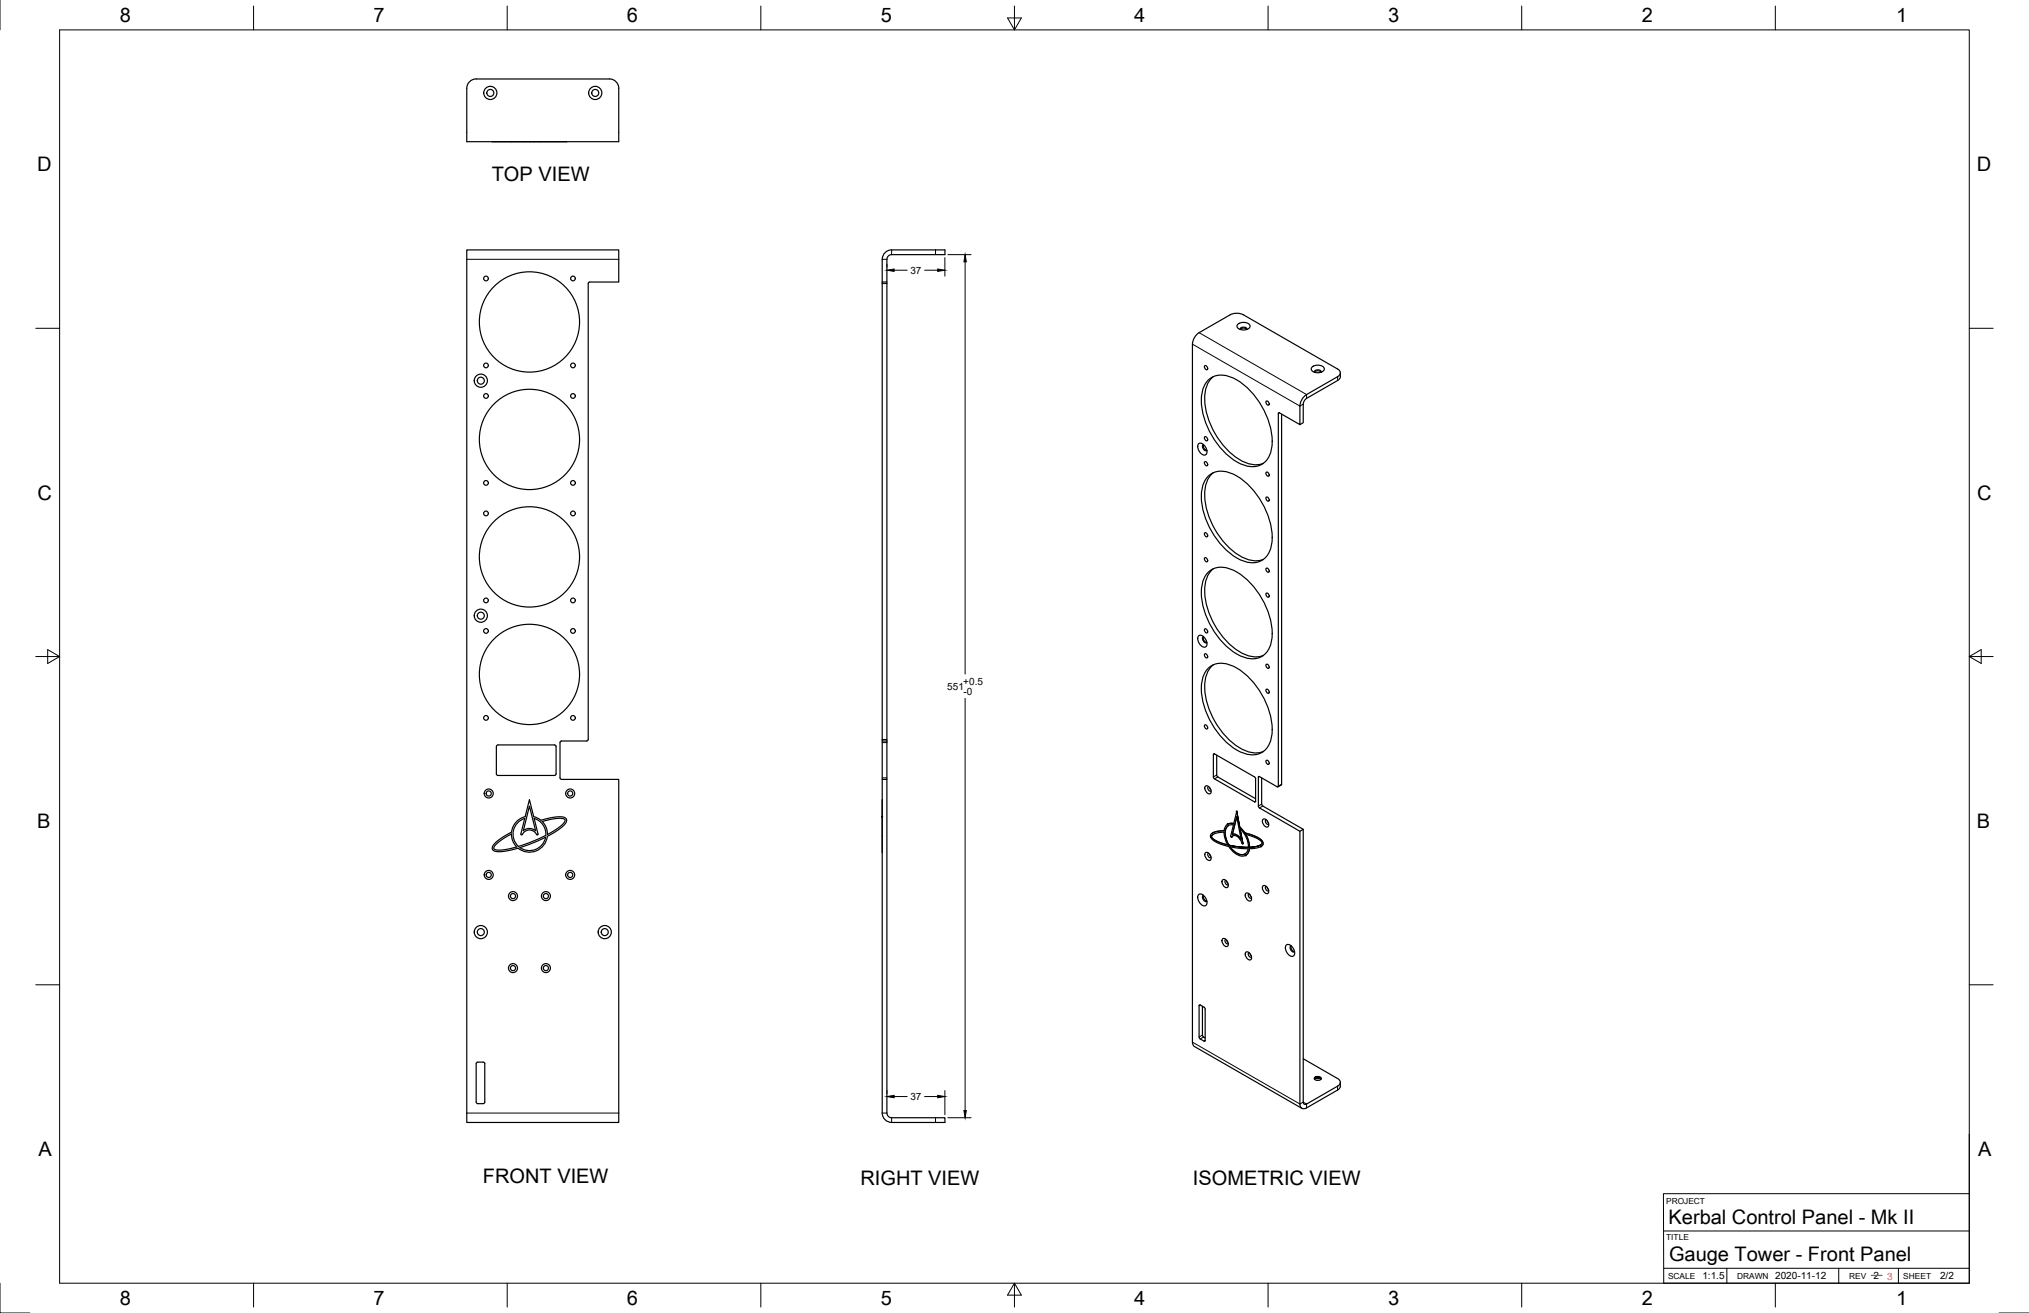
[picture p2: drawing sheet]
<svg xmlns="http://www.w3.org/2000/svg" width="864mm" height="559mm" viewBox="0 0 864 559" stroke-linecap="round" stroke-linejoin="round" font-family="sans-serif">
<!-- layer: Visible -->
<g fill="none" stroke="#000" stroke-width=".51">
<path d="M199.8 34.8l1.3-.9 1.6-.3h56.7a4 4 0 0 1 4 4v22.7h-64.7v-22.7l.3-1.6zM209.5 60.3h31.7M209.5 60.3h.1M241.2 60.3h.1M379.5 106.4h22.7v2h-22.7M379.5 106.3a4 4 0 0 0-4 4.1v9.6M379.5 108.4l-1 .2-.9 1.2-.1 10.2h-2M375.5 120v195.4h2M377.5 120v195.4M523.6 134a6.3 6.3 0 0 1 5.6 0l40.1 23.1a1.71 1.71 0 0 1 1.2 1.6 1.71 1.71 0 0 1-1.2 1.6M523.6 134l-13.2 7.6M526.8 138a3.8 3.8 0 0 1 5.2 .4 2.26 2.26 0 0 1-3 2l-1.7-.4a1.18 1.18 0 0 1-.5-2z"/>
<path d="M510.4 141.6a6.3 6.3 0 0 0-2.9 4.9v297l.2 1 .7 .9M512.8 155.6a1.03 1.03 0 0 1 1 .6 1.03 1.03 0 0 1-.2 1.2l-.9-1zM527.8 140.2a1.58 1.58 0 0 1 1.5-1 1.58 1.58 0 0 1 1.5 1 2.04 2.04 0 0 0-2.9 0M558.4 156.2a3.8 3.8 0 0 1 5.2 .4 2.26 2.26 0 0 1-3 2l-1.7-.4a1.18 1.18 0 0 1-.5-2zM559.4 158.4a1.58 1.58 0 0 1 1.5-1 1.58 1.58 0 0 1 1.5 1 2.04 2.04 0 0 0-2.9 0M570.5 158.7v1.6M513.9 162.2a8.8 8.8 0 0 1 11-1.3 32.4 32.4 0 0 1 16.5 28.7 8.6 8.6 0 0 1-9.1 9 23.9 23.9 0 0 1-15.6-11.7 29 29 0 0 1-5.1-19.8 10.4 10.4 0 0 1 2.3-4.9zM516.5 160.3a13.4 13.4 0 0 0-3.4 13.3 32.5 32.5 0 0 0 17 23.3 9.9 9.9 0 0 0 7.6 .3M539 170.7a1.03 1.03 0 0 1 1 .6 1.03 1.03 0 0 1-.2 1.2l-.9-1zM545.5 176.2v157.6M569.3 160.3l-13.2 7.6a6.3 6.3 0 0 0-2.8 4.9v7.9l-8.7-5-.5 .3v158.6l-.5 .2-7.9-4.3-.1 12.5 .5 .9M570.5 160.3l-.4 1-.8 .6-13.9 8.3-.7 1.8v7.9l-1.4 .8"/>
<path d="M510 189a2.26 2.26 0 0 1 3.3 1.6l.4 1.1a1.38 1.38 0 0 1-.5 1.9 1.38 1.38 0 0 1-1.9-.5 3.7 3.7 0 0 1-1.3-4.1zM512.8 185.9a1.03 1.03 0 0 1 1 .6 1.03 1.03 0 0 1-.2 1.1l-.9-.9zM512.8 196.5a1.03 1.03 0 0 1 1 .6 1.03 1.03 0 0 1-.2 1.2l-.9-1zM513.7 191.7a2 2 0 0 1-1.5-2.5 1.58 1.58 0 0 0-.1 1.8 1.58 1.58 0 0 0 1.6 .7M513.9 203.1a8.8 8.8 0 0 1 11-1.3 32.4 32.4 0 0 1 16.5 28.7 8.6 8.6 0 0 1-9.1 9 23.9 23.9 0 0 1-15.6-11.7 29 29 0 0 1-5.1-19.8 10.4 10.4 0 0 1 2.3-4.9zM516.5 201.1a13.4 13.4 0 0 0-3.4 13.3 32.5 32.5 0 0 0 17 23.3 9.9 9.9 0 0 0 7.6 .4M539 200.9a1.03 1.03 0 0 1 1 .6 1.03 1.03 0 0 1-.2 1.2l-.9-1zM539 211.5a1.03 1.03 0 0 1 1 .7 1.03 1.03 0 0 1-.2 1.1l-.9-.9zM512.8 226.7a1.03 1.03 0 0 1 1 .6 1.03 1.03 0 0 1-.2 1.2l-.9-1zM512.8 237.3a1.03 1.03 0 0 1 1 .7 1.03 1.03 0 0 1-.2 1.1l-.9-.9zM513.9 243.9a8.8 8.8 0 0 1 11-1.3 32.4 32.4 0 0 1 16.5 28.7 8.6 8.6 0 0 1-9.1 9.1 23.9 23.9 0 0 1-15.6-11.8 29 29 0 0 1-5.1-19.7 10.4 10.4 0 0 1 2.3-5zM516.5 242a13.4 13.4 0 0 0-3.4 13.3 32.5 32.5 0 0 0 17 23.3 9.9 9.9 0 0 0 7.6 .4"/>
<path d="M539 252.4a1.03 1.03 0 0 1 1 .6 1.03 1.03 0 0 1-.2 1.2l-.9-1zM539 241.8a1.03 1.03 0 0 1 1 .6 1.03 1.03 0 0 1-.2 1.2l-.9-1zM510 270.7a2.26 2.26 0 0 1 3.3 1.6l.4 1.2a1.38 1.38 0 0 1-.5 1.8 1.38 1.38 0 0 1-1.9-.4 3.7 3.7 0 0 1-1.3-4.2zM512 271l.2-.1a2.05 2.05 0 0 0 1.5 2.6 1.65 1.65 0 0 1-1.6-.7 1.65 1.65 0 0 1-.1-1.8zM512.8 267.6a1.03 1.03 0 0 1 1 .6 1.03 1.03 0 0 1-.2 1.2l-.9-1zM512.8 278.2a1.03 1.03 0 0 1 1 .7 1.03 1.03 0 0 1-.2 1.1l-.9-.9zM513.9 284.8a8.8 8.8 0 0 1 11-1.3 32.4 32.4 0 0 1 16.5 28.7 8.6 8.6 0 0 1-9.1 9 23.9 23.9 0 0 1-15.6-11.7 29 29 0 0 1-5.1-19.8 10.4 10.4 0 0 1 2.3-4.9zM516.5 282.9a13.4 13.4 0 0 0-3.4 13.3 32.5 32.5 0 0 0 17 23.3 9.9 9.9 0 0 0 7.6 .3M539 282.7a1.03 1.03 0 0 1 1 .6 1.03 1.03 0 0 1-.2 1.2l-.9-1zM539 293.3a1.03 1.03 0 0 1 1 .6 1.03 1.03 0 0 1-.2 1.2l-.9-1zM211.3 317.7v11.7M211.3 317.7l.6-.7 24.4 .1 .4 .6v11.7l-.7 .6h-24.1l-.6-.6"/>
<path d="M250.4 314.7l-.7 .7M250.4 314.7v-194l.6-.7h12.4v-13.6h-64.7v371.3h64.7v-146h-24.4l-.6-.7 .2-15.4 11.1-.2M375.5 315.4v158.3a4 4 0 0 0 4 4M377.5 315.4v16.3h-2M512.8 308.5a1.03 1.03 0 0 1 1 .6 1.03 1.03 0 0 1-.2 1.2l-.9-1zM377.5 331.7v142l.6 1.4 1.4 .6M513.1 334.6a2.04 2.04 0 0 1 2 1 2.04 2.04 0 0 1-.2 2.3 2.37 2.37 0 0 1-1.8-3.3zM514.4 334.8a1.11 1.11 0 0 0-.1 1.3 1.11 1.11 0 0 0 1.2 .5M514.8 335.2l.5 .8M517.9 321.4v8.4l.4 .9M518.3 330.7l16.1 9.2M534.4 331.5v9.5"/>
<path d="M534.4 331.5l-.4-.9-17.1-9.8-.4 .1-.1 9.8 .3 .6 17.3 10 .4-.3M537 331l.2 11.7 17.5 10.3-1.4 .8M539 323.6a1.03 1.03 0 0 1 1 .6 1.03 1.03 0 0 1-.2 1.1l-.9-.9zM545.5 333.8l-1.6 1.1M217.7 354.9a7.7 7.7 0 0 0 2.2 5.5l-6.6 1.4h-1.8l-1.3-.6 .3-1.1 1.4-1.5 5.8-3.7M222.7 353.5a4 4 0 0 1 5.3 0l-2.7-10.4-2.6 10.4M223.4 348.3l-1.7 6.7M223.4 348.3a7 7 0 0 0-2.7 11.9l6.6-2.4 5-2.3a7 7 0 0 0-5-7.2M223.5 347.6l1.8-7.3 1.9 7.3M227.2 347.6l1.6 .5a2.9 2.9 0 0 0 3.5 .4l3.2-.7 3.2-.2 1.7 .3 .8 1.1-.4 1.3-1.8 1.9-6 3.7a7.7 7.7 0 0 1-12.5 5.1l-3.8 .9-3.9 .6-2.3-.3-.9-.8 .2-1.5 1.6-1.8 6.3-4a7.7 7.7 0 0 1 5.8-6.5M227.4 348.3l1.6 6.6-.4 .4a3.6 3.6 0 0 0-3.2-2.1 3.6 3.6 0 0 0-3.3 2.1l-.4-.4M230.8 349.6l6.5-1.3 2.3 .1 .9 .6-.3 1-1.7 1.7-5.5 3.4a7.7 7.7 0 0 0-2.2-5.5z"/>
<path d="M232.2 356.3a7 7 0 0 1-10.9 4.4l4.8-1.7 6.1-2.7M375.5 347.6v15.1M375.5 347.6h.1M375.5 340.3v7.3M515.9 355.5l1.9-1 3.2-.4a11.4 11.4 0 0 0 1.5 5.5l-5.4-2-1.3-1.1zM516.4 355.1l-.7 .8 .6 1.1 2.5 1.4 3.7 1.2M521 353.5l-2.8 .3-1.8 .5-.9 .7-.3 .8 .3 .9 1.2 1.1 4.8 2.1a4.3 4.3 0 0 1 3.2 2.4 4.6 4.6 0 0 0 6 1.4l.7-1.1 .4-1.4M522.9 351.3a5.5 5.5 0 0 0-.6 7l.8 1.4M523.1 359.7l4.2 .7 4 .2-3.5-.1zM524.2 356.3h.1M524.2 356.2l-.4-.4 1.2-4.7a2.96 2.96 0 0 0-3.5 3.7l.4 2.4 1.2 2.5M524.3 356.2a2.07 2.07 0 0 1 3.4 .9l.9 1.8 .4-.1"/>
<path d="M524.3 356.2l-.1 .1M524.7 355.7l-.4 .5M525.1 350.5l-1.1-.1-1.4 .3M525.1 350.5a3.1 3.1 0 0 0-4.1 3l-3.1 .3-1.8 .7M526.4 347.6l-1.8 7.5M526.4 345.4l1.3 6.6zM526.4 347.6l1.8 9.6-1.5-1.7-1.1-.5-1 .1M526.4 345.4l-1.3 5.1M527.7 352l2.1 2.5M527.8 352.7l1.2 6.1-1.2-6.1M527.8 352.7a10.9 10.9 0 0 1 3.5 7.9M529 358.8l-.1 .2"/>
<path d="M536.1 343.9l17.2 9.9v116.1a1.74 1.74 0 0 0 .8 1.8 1.74 1.74 0 0 0 2-.2l13.2-7.6 1-.9 .2-.7M536.4 359.7l-2.2 .7-2.4 .2 4.1-.7 1.1-.7 .1-.6-.7-.9-1.3-.8-4.8-1.7a11 11 0 0 1 1.5 5.4M537.6 348.7a2.04 2.04 0 0 1 2 1 2.04 2.04 0 0 1-.1 2.3 2.37 2.37 0 0 1-1.9-3.3zM538.9 348.9a1.11 1.11 0 0 0-.1 1.3 1.11 1.11 0 0 0 1.2 .5M539.4 349.3l.4 .8M554.7 353v116a.87 .87 0 0 0 .4 .9 .87 .87 0 0 0 1 0l13.2-7.6a1.71 1.71 0 0 0 1.2-1.7 1.71 1.71 0 0 0-1.2-1.6l-14.6-8.4M375.5 362.7h.1M513.1 362.9a2.04 2.04 0 0 1 2 1 2.04 2.04 0 0 1-.2 2.3 2.37 2.37 0 0 1-1.8-3.3zM514.4 363.1a1.11 1.11 0 0 0-.1 1.3 1.11 1.11 0 0 0 1.2 .5M514.8 363.5l.5 .8M520.4 374.5a2.04 2.04 0 0 1 2 1 2.04 2.04 0 0 1-.1 2.3 2.37 2.37 0 0 1-1.9-3.3zM521.7 374.7a1.11 1.11 0 0 0-.1 1.3 1.11 1.11 0 0 0 1.2 .5"/>
<path d="M522.1 375.1l.5 .8M523.5 360.4l7.8 .8a2.91 2.91 0 0 1-4.9 1.9zM523.5 360.4a5.7 5.7 0 0 0 6.4 3M531.8 361.2l-.5 1.7-1.1 1.1M536.7 360.3l.6-.5 .3-.9-1-1.7-2.7-1.4-4.1-1.3 5.3 1.8 1.4 .9 1 1.2v1.2l-1.2 .8-1.6 .5-2.9 .3M537.6 377a2.04 2.04 0 0 1 2 1 2.04 2.04 0 0 1-.1 2.3 2.37 2.37 0 0 1-1.9-3.3zM538.9 377.2a1.11 1.11 0 0 0-.1 1.3 1.11 1.11 0 0 0 1.2 .6M539.4 377.6l.4 .9M510 380.9a2.26 2.26 0 0 1 3.3 1.6l.4 1.1a1.38 1.38 0 0 1-.5 1.8 1.38 1.38 0 0 1-1.9-.4 3.7 3.7 0 0 1-1.3-4.1zM513.7 383.5a2 2 0 0 1-1.5-2.5 1.58 1.58 0 0 0-.1 1.8 1.58 1.58 0 0 0 1.6 .8M520.4 399.6a2.04 2.04 0 0 1 2 1 2.04 2.04 0 0 1-.1 2.2 2.37 2.37 0 0 1-1.9-3.2zM521.7 399.7a1.11 1.11 0 0 0-.1 1.3 1.11 1.11 0 0 0 1.2 .6"/>
<path d="M530.3 380.2a2.04 2.04 0 0 1 2 1 2.04 2.04 0 0 1-.1 2.3 2.37 2.37 0 0 1-1.9-3.3zM531.6 380.4a1.11 1.11 0 0 0-.1 1.3 1.11 1.11 0 0 0 1.2 .5M532.1 380.8l.4 .8M522.1 400.2l.5 .8M530.3 405.3a2.04 2.04 0 0 1 2 1 2.04 2.04 0 0 1-.1 2.2 2.37 2.37 0 0 1-1.9-3.2zM531.6 405.4a1.11 1.11 0 0 0-.1 1.3 1.11 1.11 0 0 0 1.2 .6M532.1 405.9l.4 .8M547.4 402.3a2.26 2.26 0 0 1 3.2 1.6l.4 1.2a1.38 1.38 0 0 1-.5 1.8 1.38 1.38 0 0 1-1.9-.4 3.7 3.7 0 0 1-1.2-4.2zM549.5 402.5a1.58 1.58 0 0 0-.1 1.8 1.58 1.58 0 0 0 1.6 .7M549.6 402.5a1.97 1.97 0 0 0 1.4 2.5M511.8 428.3v12.2l.3 .7 .9 .5M512.5 428.7l.5 .8v13.3l-.3 .4-1.9-1-.4-.9v-13.6l2.1 1"/>
<path d="M202.7 452.7v16.3l.4 .6 2.6 .1 .7-.7-.1-16.3M202.7 452.7l.7-.7 2.5 .1 .5 .6M508.4 445.4l45.7 26.3M559.4 459.2a1.93 1.93 0 0 1 2.9 0M559.5 459.2l1.4-.2 1.4 .2M559.5 458.6a1.75 1.75 0 0 1 2.9 .5 1.69 1.69 0 0 1-3-.3zM379.5 475.7h22.7v2h-22.7M570.5 460.7v1.6"/>
<circle cx="208.7" cy="39.6" r="1.49"/>
<circle cx="208.7" cy="39.6" r="2.8"/>
<circle cx="253.4" cy="39.6" r="1.49"/>
<circle cx="253.4" cy="39.6" r="2.8"/>
<circle cx="206.9" cy="118.5" r="1.01"/>
<circle cx="243.9" cy="118.5" r="1.01"/>
<circle cx="225.3" cy="137" r="21.3"/>
<circle cx="206.9" cy="155.5" r="1.01"/>
<circle cx="243.9" cy="155.5" r="1.01"/>
<circle cx="204.7" cy="162" r="1.49"/>
<circle cx="204.7" cy="162" r="2.8"/>
<circle cx="206.9" cy="168.5" r="1.01"/>
<circle cx="243.9" cy="168.5" r="1.01"/>
<circle cx="225.3" cy="187" r="21.3"/>
<circle cx="206.9" cy="218.5" r="1.01"/>
<circle cx="206.9" cy="205.5" r="1.01"/>
<circle cx="243.9" cy="218.5" r="1.01"/>
<circle cx="243.9" cy="205.5" r="1.01"/>
<circle cx="225.3" cy="237" r="21.3"/>
<circle cx="206.9" cy="255.5" r="1.01"/>
<circle cx="243.9" cy="255.5" r="1.01"/>
<circle cx="204.7" cy="262" r="1.49"/>
<circle cx="204.7" cy="262" r="2.8"/>
<circle cx="206.9" cy="268.5" r="1.01"/>
<circle cx="243.9" cy="268.5" r="1.01"/>
<circle cx="225.3" cy="287" r="21.3"/>
<circle cx="206.9" cy="305.5" r="1.01"/>
<circle cx="243.9" cy="305.5" r="1.01"/>
<circle cx="208" cy="337.7" r="1.09"/>
<circle cx="208" cy="337.7" r="1.92"/>
<circle cx="242.7" cy="337.7" r="1.09"/>
<circle cx="242.7" cy="337.7" r="1.92"/>
<circle cx="208" cy="372.4" r="1.09"/>
<circle cx="208" cy="372.4" r="1.92"/>
<circle cx="242.7" cy="372.4" r="1.09"/>
<circle cx="242.7" cy="372.4" r="1.92"/>
<circle cx="204.7" cy="396.7" r="1.49"/>
<circle cx="204.7" cy="396.7" r="2.8"/>
<circle cx="218.3" cy="381.4" r="1.09"/>
<circle cx="218.3" cy="381.4" r="1.92"/>
<circle cx="232.4" cy="381.4" r="1.09"/>
<circle cx="232.4" cy="381.4" r="1.92"/>
<circle cx="257.4" cy="396.7" r="1.49"/>
<circle cx="257.4" cy="396.7" r="2.8"/>
<circle cx="218.3" cy="412" r="1.09"/>
<circle cx="218.3" cy="412" r="1.92"/>
<circle cx="232.4" cy="412" r="1.09"/>
<circle cx="232.4" cy="412" r="1.92"/>
</g>
<!-- layer: Visible Narrow -->
<g fill="none" stroke="#000" stroke-width=".43">
<path d="M198.7 110.4h64.7M375.5 110.4h2M379.5 106.4v2M398.2 106.4v2M375.5 120.7h2M507.5 146.5l45.8 26.3 1.4-.8M510.4 141.6l45.7 26.3v1.6M544.6 175.7l-.5 .3M569.3 160.3v1.6M375.5 314.7h2M375.5 316h2M375.5 331h2"/>
<path d="M516.9 320.8l-.5 .3M517.9 329.8l-1.5 .9M518.3 330.7l-1.4 .8M536.1 330.5l-.5 .3M545.5 333.8l-1.4 .8M534.4 341l-.4 .3M537 342.2l-1.4 .8M537.5 343l-1.4 .9M510.8 427.7l-.4 .3M507.5 443.5l45.8 26.4 1.4-.8 1.4 .8v1.6M511.8 440.5l-1.4 .8M512.3 441.3l-1.5 .9"/>
<path d="M513 442.8l-.5 .3M198.7 473.7h64.7M375.5 473.7h2M379.5 475.7v2M398.2 475.7v2M569.3 462.3v1.6"/>
</g>
<!-- layer: Visible -->
<g fill="#000" stroke="#000" stroke-width=".43">
<circle cx="375.5" cy="347.6" r=".24"/>
<circle cx="522.6" cy="350.7" r=".24"/>
<circle cx="523.1" cy="359.7" r=".24"/>
<circle cx="526.4" cy="345.4" r=".24"/>
<circle cx="528.9" cy="359" r=".24"/>
<circle cx="529.8" cy="354.5" r=".24"/>
<circle cx="530.2" cy="364" r=".24"/>
<circle cx="531.8" cy="360.6" r=".24"/>
<circle cx="536.7" cy="360.3" r=".24"/>
</g>
<!-- layer: Visible Narrow -->
<g fill="#000" stroke="#000" stroke-width=".43">
<circle cx="524.3" cy="356.3" r=".11"/>
<circle cx="529" cy="358.8" r=".11"/>
</g>
<!-- layer: Border -->
<g fill="none" stroke="#000" stroke-width=".43">
<path d="M0 0v12.7M25.4 12.7h812.8v533.4h-812.8zM107.9 2.6v10.1M215.9 2.6v10.1M323.8 2.6v10.1M428.8 7.6h5.9l-2.9 5.1zM431.8 2.6v10.1M539.7 2.6v10.1M647.7 2.6v10.1M755.6 2.6v10.1M15.2 139.7h10.2M838.2 139.7h10.1"/>
<path d="M15.2 279.4h10.2M20.3 276.5l5.1 2.9-5.1 3zM838.2 279.4l5.1-2.9v5.9zM838.2 279.4h10.1M15.2 419.1h10.2M838.2 419.1h10.1M0 546.1v12.7h12.7M107.9 546.1v10.2M215.9 546.1v10.2M323.8 546.1v10.2M431.8 546.1v10.2M431.8 546.1l2.9 5.1h-5.9z"/>
<path d="M539.7 546.1v10.2M647.7 546.1v10.2M755.6 546.1v10.2M850.9 558.8h12.7"/>
</g>
<!-- layer: Titleblock -->
<path d="M838.2 482.6v63.5h-130.1l-.1-38.1h130.2M708.1 523.9h130.1M708.1 539.8h130.1M735 539.8v6.3M782.6 539.8v6.3M808 539.8v6.3" fill="none" stroke="#000" stroke-width=".43"/>
<!-- layer: Dimensions -->
<path d="M377.5 112.5v1.2M380.6 115h5.5M393.6 115h5.5M402.2 109.6v7.9M403.4 108.4h9.9M410.8 111.4v175.5M410.8 297.2v175.5M377.5 464.1v1.3M380.6 466.7h5.5M393.6 466.7h5.5M402.2 464.1v10.3M403.4 475.7h9.9" fill="none" stroke="#000" stroke-width=".43"/>
<path d="M377.5 115l3.1-.5v1zM399.1 114.5l3.1 .5-3.1 .5zM410.8 108.4l.5 3h-1zM377.5 466.7l3.1-.5v1zM399.1 466.2l3.1 .5-3.1 .5zM410.3 472.7h1l-.5 3z" fill="#000" stroke="#000" stroke-width=".43"/>
<path d="M796.5 542.8h4.5" fill="none" stroke="#e52237" stroke-width=".55"/>
<g font-size="8.5">
<text x="51.1" y="9.4">8</text>
<text x="159" y="9.4">7</text>
<text x="266.8" y="9.4">6</text>
<text x="374.9" y="9.4">5</text>
<text x="482.7" y="9.4">4</text>
<text x="590.8" y="9.4">3</text>
<text x="698.8" y="9.4">2</text>
<text x="807.1" y="9.4">1</text>
<text x="15.9" y="72.9">D</text>
<text x="209.3" y="77">TOP VIEW</text>
<text x="841.3" y="72.9">D</text>
<text x="16" y="212.6">C</text>
<text x="841.5" y="212.6">C</text>
<text x="15.9" y="352.3">B</text>
<text x="841.3" y="352.3">B</text>
<text x="16.4" y="492">A</text>
<text x="841.9" y="492">A</text>
<text x="205.5" y="503.6">FRONT VIEW</text>
<text x="366.2" y="504.5">RIGHT VIEW</text>
<text x="507.7" y="504.5">ISOMETRIC VIEW</text>
<text x="710.2" y="521.1">Kerbal Control Panel - Mk II</text>
<text x="710.4" y="536.5">Gauge Tower - Front Panel</text>
<text x="51.1" y="555.5">8</text>
<text x="159" y="555.5">7</text>
<text x="266.8" y="555.5">6</text>
<text x="374.9" y="555.5">5</text>
<text x="482.7" y="555.5">4</text>
<text x="590.8" y="555.5">3</text>
<text x="698.8" y="555.5">2</text>
<text x="807.1" y="555.5">1</text>
</g>
<g font-size="4.3">
<text x="387.5" y="116.5">37</text>
<text x="403.2" y="293.5">551</text>
<text x="410" y="291.5">+0.5</text>
<text x="410.1" y="295.6">-0</text>
<text x="387.5" y="468.2">37</text>
<text x="724.6" y="544.3">1:1.5</text>
<text x="755.6" y="544.5">2020-11-12</text>
<text x="797.4" y="544.5">2</text>
<text x="825.8" y="544.4">2/2</text>
</g>
<text font-size="4.2" fill="#e52237" x="803.2" y="544.5">3</text>
<g font-size="3.5">
<text x="709.1" y="512.6">PROJECT</text>
<text x="709.2" y="527.9">TITLE</text>
<text x="710" y="544.2">SCALE</text>
<text x="739.4" y="544.1">DRAWN</text>
<text x="787.1" y="544.3">REV</text>
<text x="810.1" y="544.3">SHEET</text>
</g>
</svg>
